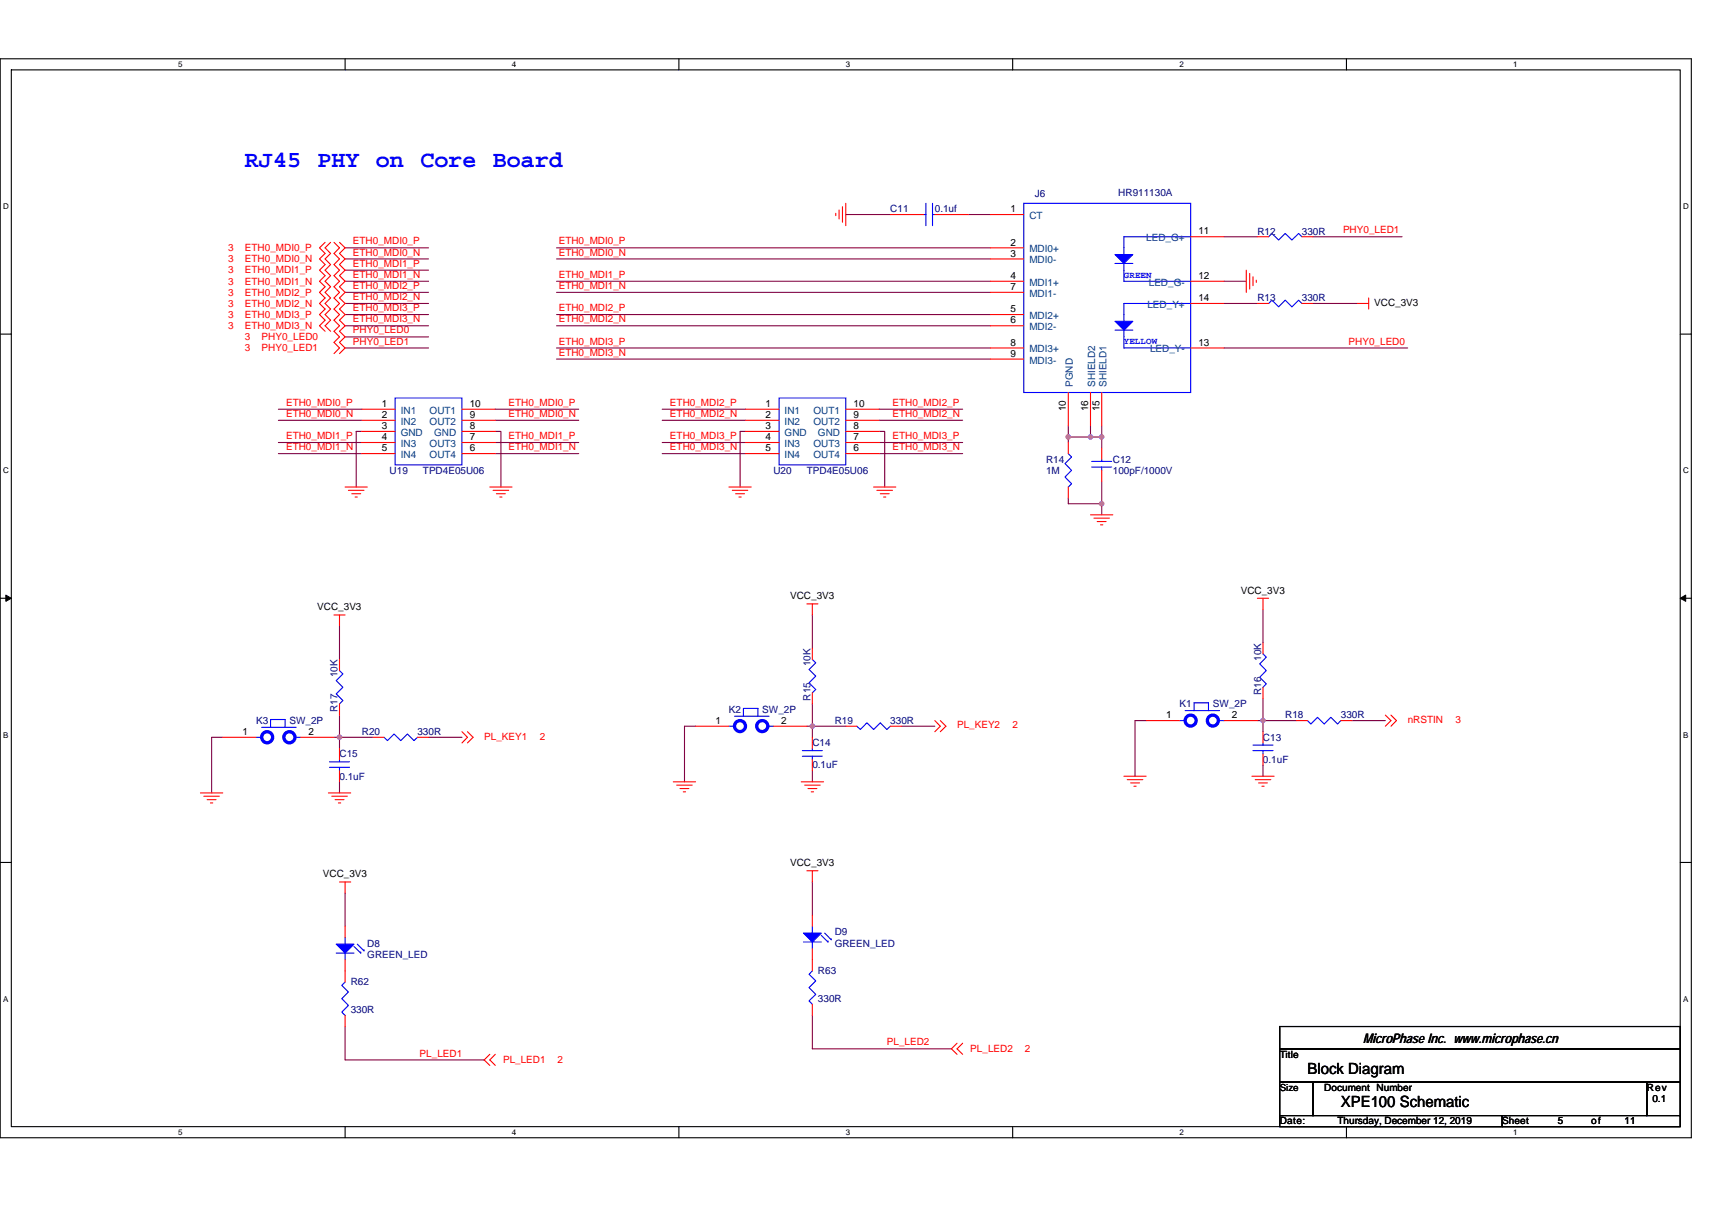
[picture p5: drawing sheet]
<svg xmlns="http://www.w3.org/2000/svg" width="297mm" height="210mm" viewBox="0 0 297 210" stroke-linecap="round" stroke-linejoin="round" font-family="sans-serif">
<path d="M0 10.2h293.5v187.2h-293.5zM2 12.1h289.5v183.4h-289.5z" fill="none" stroke="#000" stroke-width=".19"/>
<g fill="#fff">
<path d="M30.9 10.4h.8v1.6h-.8z"/>
<path d="M30.9 195.7h.8v1.6h-.8z"/>
</g>
<path d="M59.9 10.2v1.9M59.9 195.5v1.9" fill="none" stroke="#000" stroke-width=".19"/>
<g fill="#fff">
<path d="M88.8 10.4h.8v1.6h-.8z"/>
<path d="M88.8 195.7h.8v1.6h-.8z"/>
</g>
<path d="M117.8 10.2v1.9M117.8 195.5v1.9" fill="none" stroke="#000" stroke-width=".19"/>
<g fill="#fff">
<path d="M146.7 10.4h.8v1.6h-.8z"/>
<path d="M146.7 195.7h.8v1.6h-.8z"/>
</g>
<path d="M175.7 10.2v1.9M175.7 195.5v1.9" fill="none" stroke="#000" stroke-width=".19"/>
<g fill="#fff">
<path d="M204.7 10.4h.7v1.6h-.7z"/>
<path d="M204.7 195.7h.7v1.6h-.7z"/>
</g>
<path d="M233.6 10.2v1.9M233.6 195.5v1.9" fill="none" stroke="#000" stroke-width=".19"/>
<g fill="#fff">
<path d="M262.6 10.4h.7v1.6h-.7z"/>
<path d="M262.6 195.7h.7v1.6h-.7z"/>
<path d="M.5 35.1h1v1.5h-1z"/>
<path d="M292 35.1h1v1.5h-1z"/>
<path d="M.5 80.9h1v1.5h-1z"/>
<path d="M292 80.9h1v1.5h-1z"/>
</g>
<path d="M0 58h2M291.5 58h2" fill="none" stroke="#000" stroke-width=".19"/>
<g fill="#fff">
<path d="M.5 126.7h.9v1.6h-.9z"/>
<path d="M292 126.7h.9v1.6h-.9z"/>
</g>
<path d="M0 103.8h2M291.5 103.8h2" fill="none" stroke="#000" stroke-width=".19"/>
<path d="M1 103.3l1 .5-1 .6zM291.5 103.8l1-.5v1.1z" fill="#000" stroke="#000" stroke-width=".17"/>
<g fill="#fff">
<path d="M.5 172.6h.9v1.5h-.9z"/>
<path d="M292 172.6h.9v1.5h-.9z"/>
</g>
<path d="M0 149.7h2M291.5 149.7h2M222 178.1h69.5v3.9h-69.5zM222 182h69.5v5.8h-69.5zM222 187.8h5.8v5.8h-5.8zM222 193.6h38.6v1.9h-38.6zM227.8 187.8h57.9v5.8h-57.9zM260.6 193.6h30.9v1.9h-30.9zM285.7 187.8h5.8v5.8h-5.8z" fill="none" stroke="#000" stroke-width=".19"/>
<g fill="none" stroke="#800040" stroke-width=".19">
<path d="M146.7 37.2h7.8M168 37.2h3.8M59.9 44.9h14.5M59.9 58.5h14.5M59.9 50.7h14.5M59.9 48.8h14.5M59.9 46.9h14.5M59.9 43h14.5M59.9 56.5h14.5M59.9 54.6h14.5M59.9 52.7h14.5M96.6 48.8h75.2"/>
<path d="M96.6 43h75.2M96.6 44.9h75.2M96.6 50.7h75.2M96.6 56.5h75.2M96.6 54.6h75.2M212.4 48.8h3.8M212.4 41.1h5.8M212.4 52.7h5.8M227.8 52.7h7.7M227.8 41.1h15.5M48.3 72.9h14.5M48.3 71h14.5"/>
<path d="M48.3 78.7h14.5M48.3 76.8h14.5M59.9 60.4h14.5M62.8 74.9h-1v9.6M85.9 74.9h1v9.6M85.9 72.9h14.5M85.9 71h14.5M85.9 78.7h14.5M85.9 76.8h14.5M96.6 62.3h75.2M96.6 60.4h75.2M114.9 71h14.5"/>
<path d="M114.9 72.9h14.5M114.9 78.7h14.5M114.9 76.8h14.5M129.4 74.9h-1v9.6M152.5 71h14.5M152.5 72.9h14.5M152.5 78.7h14.5M152.5 76.8h14.5M152.5 74.9h1v9.6M185.4 75.8h3.8M185.4 73.9v1.9M185.4 75.8v1"/>
<path d="M189.2 73.9v1.9h2M191.2 75.8v2M191.2 73.9v1.9M212.4 60.4h31.8M185.4 86.4v1h5.8M191.2 83.5v3.9M191.2 87.4v1.9M58.9 108.6v5.8M140.9 106.7v5.8M219.1 105.7v5.8M38.6 128h-1.9v9.6M58 128h.9"/>
<path d="M58.9 128h5.8M58.9 124.1v3.9M58.9 135.7v1.9M58.9 128v1.9M74.4 128h5.8M120.7 126h-1.9v9.7M140 126h.9M140.9 122.2v3.8M140.9 133.8v1.9M140.9 126v2M140.9 126h5.8M156.4 126h5.8"/>
<path d="M198.9 125.1h-2v9.6M218.2 125.1h.9M219.1 121.2v3.9M219.1 125.1v1.9M219.1 132.8v1.9M219.1 125.1h5.8M234.6 125.1h5.8M59.9 155v5.8M140.9 153.1v5.7M59.9 178.1v5.8h24.1M140.9 176.2v5.8h24.2"/>
</g>
<g fill="#f0f" stroke="#f0f" stroke-width=".19">
<circle cx="191.1" cy="75.8" r=".38"/>
<circle cx="191.1" cy="87.4" r=".38"/>
<circle cx="189.2" cy="75.8" r=".38"/>
<circle cx="185.3" cy="75.8" r=".38"/>
<circle cx="58.9" cy="127.9" r=".38"/>
<circle cx="219.1" cy="125" r=".38"/>
<circle cx="140.9" cy="126" r=".38"/>
</g>
<g fill="none" stroke="#f00" stroke-width=".19">
<path d="M145 37v.4M145.6 36.4v1.6M146.2 35.9v2.7M146.7 35.3v3.9M154.5 37.2h5.7M162.2 37.2h5.8M171.8 37.2h5.8M56.4 42.1l-1 .9 1 1-1 .9 1 1-1 1 1 .9-1 1 1 1-1 .9 1 1-1 1 1 .9-1 1 1 1-1 .9 1 1M57.4 42.1l-1 .9 1 1-1 .9 1 1-1 1 1 .9-1 1 1 1-1 .9 1 1-1 1 1 .9-1 1 1 1-1 .9 1 1M58 42.1l.9 .9-.9 1 .9 .9-.9 1 .9 1-.9 .9 .9 1-.9 1 .9 .9-.9 1 .9 1-.9 .9 .9 1-.9 1 .9 .9-.9 1 .9 1-.9 .9 .9 1-.9 1M58.9 42.1l1 .9-1 1 1 .9-1 1 1 1-1 .9 1 1-1 1 1 .9-1 1 1 1-1 .9 1 1-1 1 1 .9-1 1 1 1-1 .9 1 1-1 1M171.8 56.5h5.8"/>
<path d="M171.8 54.6h5.8M171.8 48.8h5.8M171.8 50.7h5.8M171.8 44.9h5.8M171.8 43h5.8M206.6 41.1h5.8M206.6 48.8h5.8M206.6 52.7h5.8M216.2 46.9v3.8M216.8 47.5v2.7M217.4 48v1.6M218 48.6v.4"/>
<path d="M218.2 52.7h1.9M218.2 41.1h1.9M225.9 52.7h1.9M225.9 41.1h1.9M235.5 52.7h2M237.5 51.7v1.9M62.8 71h5.8M62.8 72.9h5.8M62.8 74.9h5.8M62.8 76.8h5.8M62.8 78.7h5.8M80.2 78.7h5.7"/>
<path d="M80.2 76.8h5.7M80.2 74.9h5.7M80.2 72.9h5.7M80.2 71h5.7M129.4 71h5.8M129.4 72.9h5.8M129.4 74.9h5.8M129.4 76.8h5.8M129.4 78.7h5.8M146.7 78.7h5.8M146.7 76.8h5.8M146.7 74.9h5.8"/>
<path d="M146.7 72.9h5.8M146.7 71h5.8M171.8 62.3h5.8M171.8 60.4h5.8M185.4 76.8v1.9M185.4 68.1v5.8M189.2 68.1v5.8M191.2 77.8v1.9M191.2 68.1v5.8M206.6 60.4h5.8M59.9 84.5h3.8M60.4 85.1h2.8"/>
<path d="M61 85.7h1.6M61.6 86.3h.4M85 84.5h3.8M85.6 85.1h2.7M86.1 85.7h1.6M86.7 86.3h.4M126.5 84.5h3.8M127.1 85.1h2.6M127.6 85.7h1.6M128.2 86.3h.4M151.6 84.5h3.8M152.1 85.1h2.8"/>
<path d="M152.7 85.7h1.6M153.3 86.3h.4M185.4 84.5v1.9M189.2 89.3h3.9M189.8 89.9h2.7M190.4 90.5h1.5M190.9 91.1h.4M191.2 81.6v1.9M58 106.7h1.9M58.9 106.7v1.9M58.9 114.4v2M140 104.8h1.9"/>
<path d="M140.9 104.8v1.9M140.9 112.5v1.9M218.2 103.8h1.9M219.1 103.8v1.9M219.1 111.5v2M219.1 119.3v1.9M34.8 137.6h3.8M35.4 138.2h2.7M35.9 138.8h1.6M36.5 139.3h.4M38.6 128h5.8M52.2 128h5.8"/>
<path d="M57 137.6h3.9M57.6 138.2h2.7M58.1 138.8h1.6M58.7 139.3h.4M58.9 122.2v1.9M58.9 129.9v1.9M58.9 133.8v1.9M64.7 128h1.9M72.4 128h2M80.2 127l.9 1-.9 .9M81.1 127l1 1-1 .9M116.8 135.7h3.9"/>
<path d="M117.4 136.2h2.7M118 136.8h1.5M118.6 137.4h.4M120.7 126h5.8M134.2 126h5.8M139 135.7h3.9M139.6 136.2h2.7M140.2 136.8h1.5M140.8 137.4h.4M140.9 128v1.9M140.9 131.8v2M140.9 120.2v2"/>
<path d="M146.7 126h2M154.5 126h1.9M162.2 125.1l.9 .9-.9 1M163.1 125.1l1 .9-1 1M195 134.7h3.9M195.6 135.3h2.7M196.2 135.9h1.5M196.7 136.4h.4M198.9 125.1h5.8M212.4 125.1h5.8M217.2 134.7h3.9M217.8 135.3h2.7"/>
<path d="M218.4 135.9h1.5M218.9 136.4h.4M219.1 127v1.9M219.1 130.9v1.9M224.9 125.1h2M232.6 125.1h2M240.4 124.1l.9 1-.9 .9M241.3 124.1l1 1-1 .9M58.9 153.1h2M59.9 153.1v1.9M140 151.1h1.9M140.9 151.1v2"/>
<path d="M140.9 158.8v2M59.9 166.6v3.8M59.9 160.8v1.9M59.9 176.2v1.9M140.9 174.3v1.9M140.9 164.6v3.9M85 183l-1 .9 1 1M85.9 183l-.9 .9 .9 1M166 181l-.9 1 .9 1M167 181l-1 1 1 1"/>
</g>
<g fill="none" stroke="#00f" stroke-width=".57">
<circle cx="46.3" cy="127.9" r=".96"/>
<circle cx="50.2" cy="127.9" r=".96"/>
<circle cx="128.4" cy="126" r=".95"/>
<circle cx="132.3" cy="126" r=".96"/>
<circle cx="206.6" cy="125" r=".95"/>
<circle cx="210.4" cy="125" r=".95"/>
</g>
<g fill="none" stroke="#00f" stroke-width=".19">
<path d="M160.2 37.2h.5M160.7 35.3v3.9M161.8 35.3v3.9M161.8 37.2h.4M177.6 35.3h29v32.8h-29zM193.5 57.3h3.1M193.5 45.7h3.1M195 57.3v3.1h11.6M195 45.7v3.1h11.6M206.6 41.1h-11.6v3.1M206.6 52.7h-11.6v3.1M220.1 52.7l.6-.6 1.1 1.2 1.2-1.2 1.2 1.2 1.1-1.2 .6 .6"/>
<path d="M220.1 41.1l.6-.6 1.1 1.2 1.2-1.2 1.2 1.2 1.1-1.2 .6 .6M68.6 69.1h11.6v11.6h-11.6zM135.2 69.1h11.5v11.6h-11.5zM185.4 78.7l.5 .6-1.1 1.2 1.1 1.1-1.1 1.2 1.1 1.1-.5 .6M191.2 79.7v.4M189.4 81h3.5M189.4 80.1h3.5M191.2 81v.6M58.9 116.4l.6 .5-1.2 1.2 1.2 1.2-1.2 1.1 1.2 1.2-.6 .6M140.9 114.4l.6 .6-1.1 1.2 1.1 1.1-1.1 1.2 1.1 1.2-.6 .5M219.1 113.5l.6 .5-1.1 1.2 1.1 1.2-1.1 1.1 1.1 1.2-.6 .6M44.4 128h1"/>
<path d="M45.4 126.2h6M46.9 126.2v-1.3h2.6v1.3M51.2 128h1M57.2 133.2h3.4M57.2 132.2h3.4M58.9 131.8v.4M58.9 133.2v.6M66.6 128l.6 .5 1.2-1.1 1.1 1.1 1.2-1.1 1.1 1.1 .6-.5M126.5 126h.9M127.4 124.3h6M129 124.3v-1.4h2.5v1.4M133.2 126h1"/>
<path d="M139.2 131.2h3.5M139.2 130.3h3.5M140.9 129.9v.4M140.9 131.2v.6M148.7 126l.6 .6 1.1-1.2 1.2 1.2 1.1-1.2 1.2 1.2 .6-.6M204.7 125.1h.9M205.6 123.3h6M207.2 123.3v-1.3h2.5v1.3M211.4 125.1h1M217.4 130.3h3.5M217.4 129.3h3.5M219.1 128.9v.4"/>
<path d="M219.1 130.3v.6M226.9 125.1l.5 .5 1.2-1.1 1.2 1.1 1.1-1.1 1.2 1.1 .5-.5M58.3 165.4h3.1M59.9 162.7v1.2M59.9 165.4v1.2M59.9 170.4l-.6 .6 1.1 1.1-1.1 1.2 1.1 1.2-1.1 1.1 .6 .6M61.4 164.3l1.2 1.1v-.2M62 163.9l1.2 1.1v-.2M139.4 163.5h3.1M140.9 168.5l-.5 .6 1.1 1.1-1.1 1.2 1.1 1.2-1.1 1.1 .5 .6M140.9 160.8v1.1M140.9 163.5v1.1"/>
<path d="M142.5 162.3l1.2 1.2v-.2M143.1 161.9l1.1 1.2v-.2"/>
</g>
<g fill="#00f" stroke="#00f" stroke-width=".19">
<path d="M139.4 161.9h3.1l-1.6 1.6z" fill-rule="evenodd"/>
<path d="M58.3 163.9h3.1l-1.5 1.5z" fill-rule="evenodd"/>
<path d="M193.5 55.8h3.1l-1.6 1.5z" fill-rule="evenodd"/>
<path d="M193.5 44.2h3.1l-1.6 1.5z" fill-rule="evenodd"/>
</g>
<g font-size="4" fill="#00f">
<text x="42.5" y="29">RJ45</text>
<text x="55.1" y="29">PHY</text>
<text x="65.2" y="29">on</text>
<text x="72.9" y="29">Core</text>
<text x="85.5" y="29">Board</text>
</g>
<g font-size="2.7">
<text x="226.9" y="186.3">Block Diagram</text>
<text x="232.6" y="192.1">XPE100 Schematic</text>
</g>
<text font-size="2.3" x="236.5" y="181.1">MicroPhase Inc. www.microphase.cn</text>
<g font-size="1.7" fill="#000080">
<text x="179.6" y="34.1">J6</text>
<text x="194" y="34">HR911130A</text>
<text x="154.5" y="36.8">C11</text>
<text x="162.2" y="36.8">0.1uf</text>
<text x="218.2" y="40.7">R12</text>
<text x="225.9" y="40.7">330R</text>
<text x="218.2" y="52.3">R13</text>
<text x="225.9" y="52.3">330R</text>
<text x="67.6" y="82.2">U19</text>
<text x="73.4" y="82.2">TPD4E05U06</text>
<text x="134.2" y="82.2">U20</text>
<text x="140" y="82.2">TPD4E05U06</text>
<text x="181.5" y="80.3">R14</text>
<text x="181.5" y="82.2">1M</text>
<text x="193.1" y="80.3">C12</text>
<text x="193.1" y="82.2">100pF/1000V</text>
<text x="58.6" y="117.5" transform="rotate(-90 58.6 117.5)">10K</text>
<text x="140.6" y="115.6" transform="rotate(-90 140.6 115.6)">10K</text>
<text x="218.8" y="114.6" transform="rotate(-90 218.8 114.6)">10K</text>
<text x="44.4" y="125.6">K3</text>
<text x="50.2" y="125.6">SW_2P</text>
<text x="58.6" y="123.5" transform="rotate(-90 58.6 123.5)">R17</text>
<text x="126.5" y="123.7">K2</text>
<text x="132.3" y="123.7">SW_2P</text>
<text x="140.6" y="121.6" transform="rotate(-90 140.6 121.6)">R15</text>
<text x="144.8" y="125.6">R19</text>
<text x="154.5" y="125.6">330R</text>
<text x="204.7" y="122.7">K1</text>
<text x="210.5" y="122.7">SW_2P</text>
<text x="218.8" y="120.6" transform="rotate(-90 218.8 120.6)">R16</text>
<text x="223" y="124.7">R18</text>
<text x="232.6" y="124.7">330R</text>
<text x="58.9" y="131.4">C15</text>
<text x="62.8" y="127.6">R20</text>
<text x="72.4" y="127.6">330R</text>
<text x="140.9" y="129.5">C14</text>
<text x="219.1" y="128.5">C13</text>
<text x="58.9" y="135.3">0.1uF</text>
<text x="140.9" y="133.3">0.1uF</text>
<text x="219.1" y="132.4">0.1uF</text>
<text x="63.7" y="164.3">D8</text>
<text x="63.7" y="166.2">GREEN_LED</text>
<text x="144.8" y="162.3">D9</text>
<text x="144.8" y="164.3">GREEN_LED</text>
<text x="60.9" y="171">R62</text>
<text x="141.9" y="169.1">R63</text>
<text x="141.9" y="173.9">330R</text>
<text x="60.9" y="175.8">330R</text>
</g>
<g font-size="1.7">
<text x="175.3" y="36.8">1</text>
<text x="207.9" y="40.7">11</text>
<text x="175.3" y="44.5">3</text>
<text x="175.3" y="42.6">2</text>
<text x="175.3" y="48.4">4</text>
<text x="175.3" y="50.3">7</text>
<text x="207.9" y="48.4">12</text>
<text x="207.9" y="52.3">14</text>
<text x="238.4" y="53">VCC_3V3</text>
<text x="175.3" y="60">8</text>
<text x="175.3" y="56.1">6</text>
<text x="175.3" y="54.2">5</text>
<text x="207.9" y="60">13</text>
<text x="175.3" y="61.9">9</text>
<text x="66.2" y="70.6">1</text>
<text x="81.5" y="70.6">10</text>
<text x="132.8" y="70.6">1</text>
<text x="148.1" y="70.6">10</text>
<text x="185" y="71.4" transform="rotate(-90 185 71.4)">10</text>
<text x="188.8" y="71.4" transform="rotate(-90 188.8 71.4)">16</text>
<text x="190.8" y="71.4" transform="rotate(-90 190.8 71.4)">15</text>
<text x="66.2" y="72.5">2</text>
<text x="66.2" y="74.5">3</text>
<text x="66.2" y="76.4">4</text>
<text x="81.5" y="74.5">8</text>
<text x="81.5" y="76.4">7</text>
<text x="81.5" y="72.5">9</text>
<text x="132.8" y="72.5">2</text>
<text x="132.8" y="74.5">3</text>
<text x="132.8" y="76.4">4</text>
<text x="148.1" y="74.5">8</text>
<text x="148.1" y="76.4">7</text>
<text x="148.1" y="72.5">9</text>
<text x="66.2" y="78.3">5</text>
<text x="81.5" y="78.3">6</text>
<text x="132.8" y="78.3">5</text>
<text x="148.1" y="78.3">6</text>
<text x="55.1" y="105.9">VCC_3V3</text>
<text x="137.1" y="104">VCC_3V3</text>
<text x="215.3" y="103.1">VCC_3V3</text>
<text x="124.1" y="125.6">1</text>
<text x="135.5" y="125.6">2</text>
<text x="202.3" y="124.7">1</text>
<text x="213.7" y="124.7">2</text>
<text x="42.1" y="127.6">1</text>
<text x="53.5" y="127.6">2</text>
<text x="56" y="152.3">VCC_3V3</text>
<text x="137.1" y="150.3">VCC_3V3</text>
<text x="222" y="183.6">Title</text>
<text x="222" y="189.3">Size</text>
<text x="229.8" y="189.3">Document Number</text>
<text x="285.7" y="189.3">Rev</text>
<text x="286.7" y="191.3">0.1</text>
<text x="222" y="195.1">Date:</text>
<text x="232.1" y="195.1">Thursday, December 12, 2019</text>
<text x="260.6" y="195.1">Sheet</text>
<text x="270.3" y="195.1">5</text>
<text x="276.1" y="195.1">of</text>
<text x="281.9" y="195.1">11</text>
</g>
<g font-size="1.7" fill="#004080">
<text x="178.6" y="38">CT</text>
<text x="198.9" y="41.9">LED_G+</text>
<text x="178.6" y="45.7">MDI0-</text>
<text x="178.6" y="43.8">MDI0+</text>
<text x="178.6" y="49.6">MDI1+</text>
<text x="178.6" y="51.5">MDI1-</text>
<text x="199.1" y="53.4">LED_Y+</text>
<text x="199.3" y="49.6">LED_G-</text>
<text x="178.6" y="57.3">MDI2-</text>
<text x="178.6" y="55.4">MDI2+</text>
<text x="178.6" y="63.1">MDI3-</text>
<text x="178.6" y="61.2">MDI3+</text>
<text x="199.5" y="61.2">LED_Y-</text>
<text x="69.5" y="71.8">IN1</text>
<text x="74.5" y="71.8">OUT1</text>
<text x="136.1" y="71.8">IN1</text>
<text x="141.1" y="71.8">OUT1</text>
<text x="186.2" y="67.1" transform="rotate(-90 186.2 67.1)">PGND</text>
<text x="190" y="67.1" transform="rotate(-90 190 67.1)">SHIELD2</text>
<text x="192" y="67.1" transform="rotate(-90 192 67.1)">SHIELD1</text>
<text x="69.5" y="73.7">IN2</text>
<text x="69.5" y="75.6">GND</text>
<text x="69.5" y="77.6">IN3</text>
<text x="74.5" y="77.6">OUT3</text>
<text x="74.5" y="73.7">OUT2</text>
<text x="75.3" y="75.6">GND</text>
<text x="136.1" y="73.7">IN2</text>
<text x="136.1" y="75.6">GND</text>
<text x="136.1" y="77.6">IN3</text>
<text x="141.1" y="77.6">OUT3</text>
<text x="141.1" y="73.7">OUT2</text>
<text x="141.9" y="75.6">GND</text>
<text x="69.5" y="79.5">IN4</text>
<text x="74.5" y="79.5">OUT4</text>
<text x="136.1" y="79.5">IN4</text>
<text x="141.1" y="79.5">OUT4</text>
</g>
<g font-size="1.7" fill="#f00">
<text x="233" y="40.5">PHY0_LED1</text>
<text x="39.6" y="47.5">3</text>
<text x="39.6" y="45.5">3</text>
<text x="39.6" y="43.6">3</text>
<text x="42.5" y="47.5">ETH0_MDI1_P</text>
<text x="42.5" y="45.5">ETH0_MDI0_N</text>
<text x="42.5" y="43.6">ETH0_MDI0_P</text>
<text x="61.2" y="44.3">ETH0_MDI0_N</text>
<text x="61.2" y="46.3">ETH0_MDI1_P</text>
<text x="61.2" y="42.4">ETH0_MDI0_P</text>
<text x="96.9" y="42.4">ETH0_MDI0_P</text>
<text x="96.9" y="44.3">ETH0_MDI0_N</text>
<text x="39.6" y="51.3">3</text>
<text x="39.6" y="49.4">3</text>
<text x="39.6" y="53.3">3</text>
<text x="42.5" y="51.3">ETH0_MDI2_P</text>
<text x="42.5" y="49.4">ETH0_MDI1_N</text>
<text x="42.5" y="53.3">ETH0_MDI2_N</text>
<text x="61.2" y="50.1">ETH0_MDI2_P</text>
<text x="61.2" y="48.2">ETH0_MDI1_N</text>
<text x="61.2" y="54">ETH0_MDI3_P</text>
<text x="61.2" y="52.1">ETH0_MDI2_N</text>
<text x="96.9" y="48.2">ETH0_MDI1_P</text>
<text x="96.9" y="50.1">ETH0_MDI1_N</text>
<text x="96.9" y="54">ETH0_MDI2_P</text>
<text x="39.6" y="55.2">3</text>
<text x="39.6" y="57.1">3</text>
<text x="42.5" y="55.2">ETH0_MDI3_P</text>
<text x="42.5" y="57.1">ETH0_MDI3_N</text>
<text x="42.5" y="59">3</text>
<text x="45.4" y="59">PHY0_LED0</text>
<text x="61.2" y="57.9">PHY0_LED0</text>
<text x="61.2" y="59.8">PHY0_LED1</text>
<text x="61.2" y="55.9">ETH0_MDI3_N</text>
<text x="96.9" y="59.8">ETH0_MDI3_P</text>
<text x="96.9" y="55.9">ETH0_MDI2_N</text>
<text x="234" y="59.8">PHY0_LED0</text>
<text x="42.5" y="61">3</text>
<text x="45.4" y="61">PHY0_LED1</text>
<text x="96.9" y="61.7">ETH0_MDI3_N</text>
<text x="49.6" y="70.4">ETH0_MDI0_P</text>
<text x="88.2" y="70.4">ETH0_MDI0_P</text>
<text x="116.2" y="70.4">ETH0_MDI2_P</text>
<text x="154.9" y="70.4">ETH0_MDI2_P</text>
<text x="49.6" y="72.3">ETH0_MDI0_N</text>
<text x="49.6" y="76.2">ETH0_MDI1_P</text>
<text x="88.2" y="72.3">ETH0_MDI0_N</text>
<text x="88.2" y="76.2">ETH0_MDI1_P</text>
<text x="116.2" y="72.3">ETH0_MDI2_N</text>
<text x="116.2" y="76.2">ETH0_MDI3_P</text>
<text x="154.9" y="72.3">ETH0_MDI2_N</text>
<text x="154.9" y="76.2">ETH0_MDI3_P</text>
<text x="49.6" y="78.1">ETH0_MDI1_N</text>
<text x="88.2" y="78.1">ETH0_MDI1_N</text>
<text x="116.2" y="78.1">ETH0_MDI3_N</text>
<text x="154.9" y="78.1">ETH0_MDI3_N</text>
<text x="244.2" y="125.4">nRSTIN</text>
<text x="252.5" y="125.4">3</text>
<text x="84" y="128.3">PL_KEY1</text>
<text x="93.7" y="128.3">2</text>
<text x="166" y="126.4">PL_KEY2</text>
<text x="175.7" y="126.4">2</text>
<text x="72.8" y="183.3">PL_LED1</text>
<text x="87.3" y="184.5">PL_LED1</text>
<text x="96.7" y="184.5">2</text>
<text x="153.9" y="181.4">PL_LED2</text>
<text x="168.4" y="182.6">PL_LED2</text>
<text x="177.8" y="182.6">2</text>
</g>
<g font-size="1.6" fill="#00f">
<text x="195" y="48.2">GREEN</text>
<text x="195" y="59.8">YELLOW</text>
</g>
<g font-size="1.4">
<text x="30.9" y="11.7">5</text>
<text x="88.8" y="11.7">4</text>
<text x="146.7" y="11.7">3</text>
<text x="204.7" y="11.7">2</text>
<text x="262.6" y="11.7">1</text>
<text x=".5" y="36.3">D</text>
<text x="292" y="36.3">D</text>
<text x=".5" y="82.1">C</text>
<text x="292" y="82.1">C</text>
<text x=".5" y="128">B</text>
<text x="292" y="128">B</text>
<text x=".5" y="173.8">A</text>
<text x="292" y="173.8">A</text>
<text x="30.9" y="197">5</text>
<text x="88.8" y="197">4</text>
<text x="146.7" y="197">3</text>
<text x="204.7" y="197">2</text>
<text x="262.6" y="197">1</text>
</g>
</svg>
